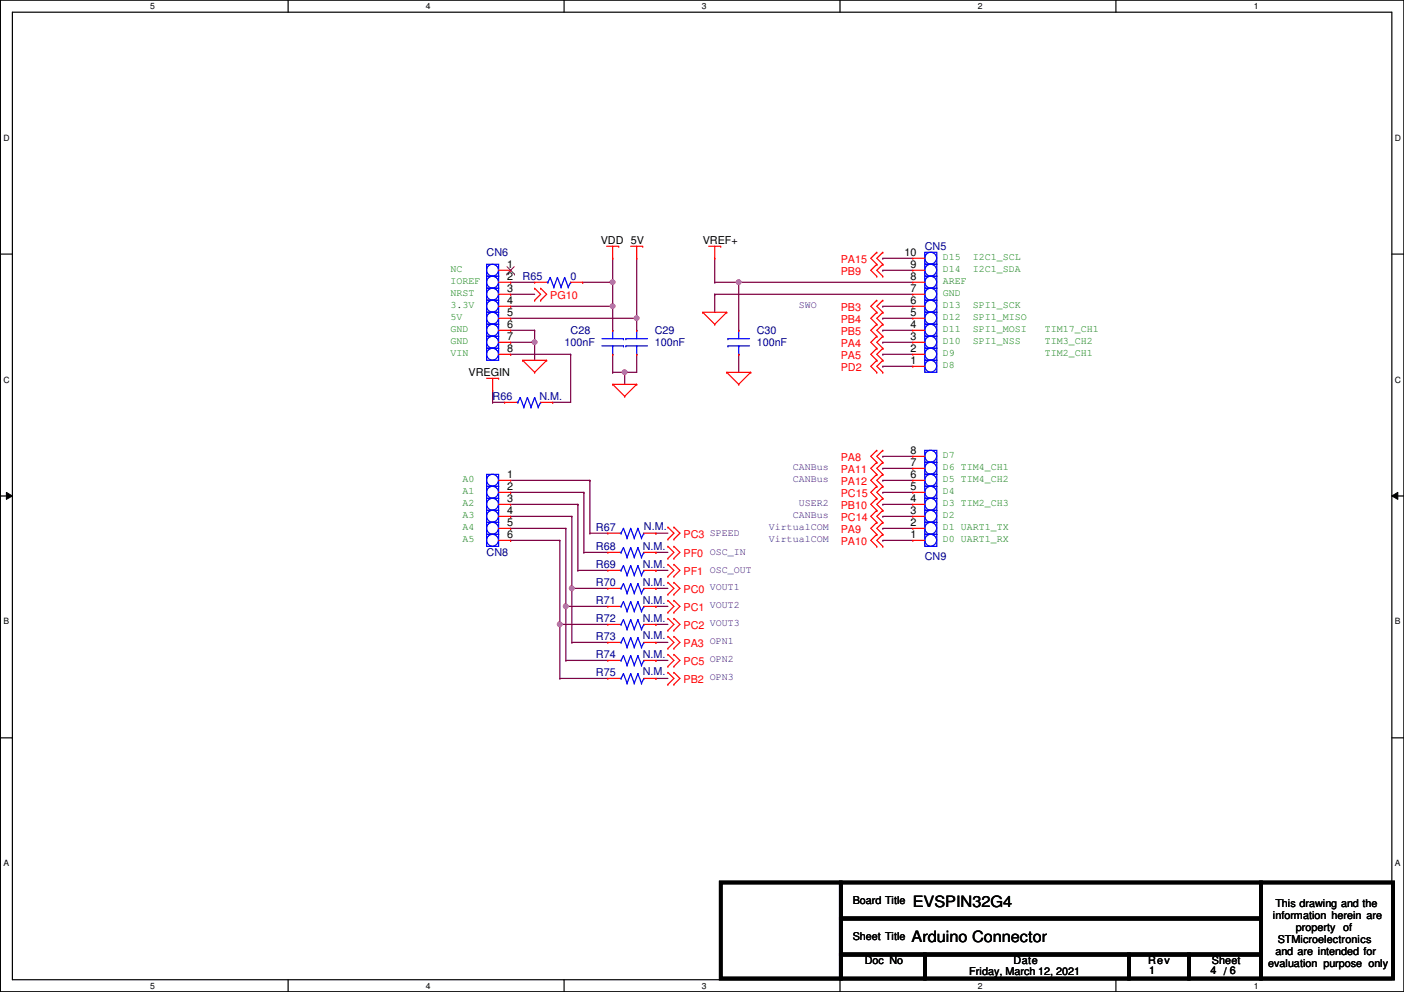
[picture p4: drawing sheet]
<svg xmlns="http://www.w3.org/2000/svg" width="297mm" height="210mm" viewBox="0 0 297 210" stroke-linecap="round" stroke-linejoin="round" font-family="sans-serif">
<path d="M.1 0h296.9v209.8h-296.9zM2.6 2.6h291.9v204.7h-291.9z" fill="none" stroke="#000" stroke-width=".25"/>
<g fill="#fff">
<path d="M31.8 .3h1v2h-1z"/>
<path d="M31.8 207.6h1v1.9h-1z"/>
</g>
<path d="M61 0v2.6M61 207.3v2.5" fill="none" stroke="#000" stroke-width=".25"/>
<g fill="#fff">
<path d="M90.1 .3h1v2h-1z"/>
<path d="M90.1 207.6h1v1.9h-1z"/>
</g>
<path d="M119.3 0v2.6M119.3 207.3v2.5" fill="none" stroke="#000" stroke-width=".25"/>
<g fill="#fff">
<path d="M148.5 .3h1v2h-1z"/>
<path d="M148.5 207.6h1v1.9h-1z"/>
</g>
<path d="M177.7 0v2.6M177.7 207.3v2.5" fill="none" stroke="#000" stroke-width=".25"/>
<g fill="#fff">
<path d="M206.9 .3h1v2h-1z"/>
<path d="M206.9 207.6h1v1.9h-1z"/>
</g>
<path d="M236.1 0v2.6M236.1 207.3v2.5" fill="none" stroke="#000" stroke-width=".25"/>
<g fill="#fff">
<path d="M265.3 .3h.9v2h-.9z"/>
<path d="M265.3 207.6h.9v1.9h-.9z"/>
<path d="M.7 28.2h1.3v1.9h-1.3z"/>
<path d="M295.1 28.2h1.3v1.9h-1.3z"/>
<path d="M.7 79.3h1.3v2h-1.3z"/>
<path d="M295.1 79.3h1.3v2h-1.3z"/>
</g>
<path d="M.1 53.8h2.5M294.5 53.8h2.5" fill="none" stroke="#000" stroke-width=".25"/>
<g fill="#fff">
<path d="M.7 130.5h1.2v2h-1.2z"/>
<path d="M295.1 130.5h1.2v2h-1.2z"/>
</g>
<path d="M.1 104.9h2.5M294.5 104.9h2.5" fill="none" stroke="#000" stroke-width=".25"/>
<path d="M1.4 104.2l1.2 .7-1.2 .8zM294.5 104.9l1.2-.7v1.5z" fill="#000"/>
<path d="M1.4 104.2l1.2 .7-1.2 .8zM294.5 104.9l1.2-.7v1.5z" fill="none" stroke="#000" stroke-width=".21"/>
<g fill="#fff">
<path d="M.7 181.7h1.2v2h-1.2z"/>
<path d="M295.1 181.7h1.2v2h-1.2z"/>
</g>
<path d="M.1 156.1h2.5M294.5 156.1h2.5" fill="none" stroke="#000" stroke-width=".25"/>
<path d="M108 59.7h.1M108 59.7h5.1M108 62.3h.1M108 64.8h.1M108 62.3h5.1M108 64.8h21.6" fill="none" stroke="#800040" stroke-width=".25"/>
<circle cx="129.6" cy="64.8" r=".49" fill="#f0f"/>
<circle cx="129.6" cy="64.8" r=".49" fill="none" stroke="#f0f" stroke-width=".25"/>
<path d="M129.6 54.7h.1M129.6 54.7v5" fill="none" stroke="#800040" stroke-width=".25"/>
<circle cx="129.6" cy="59.7" r=".49" fill="#f0f"/>
<circle cx="129.6" cy="59.7" r=".49" fill="none" stroke="#f0f" stroke-width=".25"/>
<path d="M134.7 54.7h.1M134.7 54.7v12.7h-26.7M108 67.4h.1" fill="none" stroke="#800040" stroke-width=".25"/>
<circle cx="134.7" cy="67.3" r=".49" fill="#f0f"/>
<circle cx="134.7" cy="67.3" r=".49" fill="none" stroke="#f0f" stroke-width=".25"/>
<path d="M108 69.9h.1M108 69.9h5.1M113.1 69.9h.1M113.1 69.9v2.5" fill="none" stroke="#800040" stroke-width=".25"/>
<circle cx="113.1" cy="72.4" r=".49" fill="#f0f"/>
<circle cx="113.1" cy="72.4" r=".49" fill="none" stroke="#f0f" stroke-width=".25"/>
<g fill="none" stroke="#800040" stroke-width=".25">
<path d="M123.3 59.7h.1M123.3 59.7h6.3M129.6 59.7h.1M129.6 59.7v10.2M151.2 59.7h.1M151.2 54.7h.1M151.2 59.7h5.1M151.2 54.7v5M108 72.4h.1M108 75h.1M108 72.4h5.1M108 75h12.7"/>
<path d="M113.1 72.4h.1M113.1 72.4v3.8M120.7 75h.1M120.7 75v10.1M129.6 64.8h.1M129.6 75h.1M129.6 78.8h.1M129.6 75v3.8M129.6 78.8h2.6M132.2 78.8h.1M132.2 78.8v2.5M134.7 67.4h.1"/>
<path d="M134.7 75h.1M134.7 67.4v2.5M134.7 75v3.8M151.2 62.3h.1M151.2 62.3h41.9M151.2 62.3v3.8M108 109.3h.1M108 111.8h.1M108 114.3h.1M108 109.3h13M108 111.8h11.7M108 114.3h10.4"/>
</g>
<circle cx="132.1" cy="78.8" r=".49" fill="#f0f"/>
<circle cx="132.1" cy="78.8" r=".49" fill="none" stroke="#f0f" stroke-width=".25"/>
<path d="M156.3 59.7h.1M156.3 59.7v10.2M156.3 59.7h36.8M186.8 54.7h.1M186.8 57.2h.1M186.8 54.7h6.3M186.8 57.2h6.3M132.2 78.8h.1M132.2 78.8h2.5M156.3 75h.1M156.3 75v3.8" fill="none" stroke="#800040" stroke-width=".25"/>
<circle cx="156.3" cy="59.7" r=".49" fill="#f0f"/>
<circle cx="156.3" cy="59.7" r=".49" fill="none" stroke="#f0f" stroke-width=".25"/>
<g fill="none" stroke="#800040" stroke-width=".25">
<path d="M186.8 64.8h.1M186.8 67.4h.1M186.8 69.9h.1M186.8 72.4h.1M186.8 75h.1M186.8 77.5h.1M186.8 64.8h6.3M186.8 67.4h6.3M186.8 69.9h6.3M186.8 72.4h6.3M186.8 75h6.3M186.8 77.5h6.3"/>
<path d="M104.2 85.1h.1M104.2 82.6h.1M104.2 85.1h2.6M104.2 82.6v2.5M116.9 85.1h.1M116.9 85.1h3.8M186.8 96.6h.1M186.8 99.1h.1M186.8 96.6h6.3M186.8 99.1h6.3M186.8 101.6h.1M186.8 104.2h.1"/>
<path d="M186.8 106.7h.1M186.8 109.3h.1M186.8 111.8h.1M186.8 114.3h.1M186.8 101.6h6.3M186.8 104.2h6.3M186.8 106.7h6.3M186.8 109.3h6.3M186.8 111.8h6.3M186.8 114.3h6.3M118.4 132.1h.1M118.4 132.1h10.2"/>
<path d="M119.7 139.7h.1M119.7 128.3h.1M119.7 128.3h8.9M119.7 139.7h8.9M121 124.5h.1M121 135.9h.1M121 124.5h7.6M121 135.9h7.6M121 124.5v11.4M138.8 124.5h.1M138.8 128.3h.1M138.8 132.1h.1"/>
<path d="M138.8 139.7h.1M138.8 135.9h.1M138.8 124.5h2.5M138.8 128.3h2.5M138.8 132.1h2.5M138.8 139.7h2.5M138.8 135.9h2.5M118.4 143.6h.1M118.4 143.6h10.2M138.8 143.6h.1M138.8 143.6h2.5"/>
</g>
<circle cx="121" cy="124.5" r=".49" fill="#f0f"/>
<circle cx="121" cy="124.5" r=".49" fill="none" stroke="#f0f" stroke-width=".25"/>
<path d="M119.7 128.3h.1M119.7 128.3v11.4" fill="none" stroke="#800040" stroke-width=".25"/>
<circle cx="119.7" cy="128.3" r=".49" fill="#f0f"/>
<circle cx="119.7" cy="128.3" r=".49" fill="none" stroke="#f0f" stroke-width=".25"/>
<path d="M118.4 132.1h.1M118.4 132.1v11.5" fill="none" stroke="#800040" stroke-width=".25"/>
<circle cx="118.4" cy="132.1" r=".49" fill="#f0f"/>
<circle cx="118.4" cy="132.1" r=".49" fill="none" stroke="#f0f" stroke-width=".25"/>
<g fill="none" stroke="#800040" stroke-width=".25">
<path d="M108 104.2h.1M108 101.6h16.8M108 106.7h14.3M108 104.2h15.5M118.4 114.3h.1M118.4 114.3v17.8M119.7 111.8h.1M119.7 111.8v16.5M121 109.3h.1M121 109.3v15.2M122.3 106.7h.1M122.3 106.7v14"/>
<path d="M123.5 116.9h.1M123.5 104.2h.1M123.5 116.9h5.1M123.5 104.2v12.7M124.8 101.6h.1M124.8 112.8h.1M124.8 101.6v11.2M124.8 112.8h3.8M138.8 116.9h.1M138.8 112.8h.1M138.8 116.9h2.5M138.8 112.8h2.5"/>
<path d="M122.3 120.7h.1M122.3 120.7h6.3M138.8 120.7h.1M138.8 120.7h2.5"/>
</g>
<g fill="none" stroke="#f00" stroke-width=".25">
<path d="M105.5 59.7h2.5M105.5 57.2h2.5M108 57.2h.1M108 59.7h.1M113.1 59.7h.1M113.1 59.7h2.6M120.7 59.7h2.6M123.3 59.7h.1M128.4 52.1h2.5M129.6 54.7h.1M129.6 52.1v2.6M130.9 52.1h.1"/>
<path d="M133.4 52.1h2.6M134.7 54.7h.1M134.7 52.1v2.6M136 52.1h.1M149.9 52.1h2.6M151.2 54.7h.1M151.2 52.1v2.6M152.5 52.1h.1M185.5 53.4h.1M185.5 55.9h.1M185.5 58.5h.1M185.5 53.4l-1.3 1.3 1.3 1.2"/>
<path d="M185.5 55.9l-1.3 1.3 1.3 1.3M186.8 53.4h.1M186.8 55.9h.1M186.8 58.5h.1M186.8 53.4l-1.3 1.3 1.3 1.2M186.8 55.9l-1.3 1.3 1.3 1.3M193.1 54.7h.1M193.1 59.7h.1M193.1 57.2h.1M193.1 54.7h2.6M193.1 59.7h2.6M193.1 57.2h2.6"/>
<path d="M105.5 75h2.5M105.5 72.4h2.5M105.5 69.9h2.5M105.5 67.4h2.5M105.5 64.8h2.5M105.5 62.3h2.5M108 62.3h.1M108 64.8h.1M108 67.4h.1M108 69.9h.1M108 72.4h.1M108 75h.1"/>
<path d="M110.6 76.2h.1M110.6 76.2h5.1M110.6 76.2l2.5 2.6M113.1 78.8h.1M113.1 61h.1M113.1 63.5h.1M113.1 61l1.3 1.3-1.3 1.2M114.4 61h.1M114.4 63.5h.1M114.4 61l1.3 1.3-1.3 1.2M115.7 76.2h.1M115.7 76.2l-2.6 2.6"/>
<path d="M129.6 69.9h.1M129.6 75h.1M134.7 69.9h.1M134.7 75h.1M148.7 66.1h.1M148.7 66.1h5.1M148.7 66.1l2.5 2.5M151.2 68.6h.1M153.8 66.1h.1M153.8 78.8h.1M153.8 66.1l-2.6 2.5M153.8 78.8h5"/>
<path d="M153.8 78.8l2.5 2.5M156.3 69.9h.1M156.3 75h.1M158.8 78.8h.1M158.8 78.8l-2.5 2.5M185.5 63.5h.1M185.5 66.1h.1M185.5 68.6h.1M185.5 71.2h.1M185.5 73.7h.1M185.5 76.2h.1M185.5 78.8h.1"/>
<path d="M185.5 63.5l-1.3 1.3 1.3 1.3M185.5 66.1l-1.3 1.3 1.3 1.2M185.5 68.6l-1.3 1.3 1.3 1.3M185.5 71.2l-1.3 1.2 1.3 1.3M185.5 73.7l-1.3 1.3 1.3 1.2M185.5 76.2l-1.3 1.3 1.3 1.3M186.8 63.5h.1M186.8 66.1h.1M186.8 68.6h.1M186.8 71.2h.1M186.8 73.7h.1M186.8 76.2h.1"/>
<path d="M186.8 78.8h.1M186.8 63.5l-1.3 1.3 1.3 1.3M186.8 66.1l-1.3 1.3 1.3 1.2M186.8 68.6l-1.3 1.3 1.3 1.3M186.8 71.2l-1.3 1.2 1.3 1.3M186.8 73.7l-1.3 1.3 1.3 1.2M186.8 76.2l-1.3 1.3 1.3 1.3M193.1 77.5h.1M193.1 75h.1M193.1 72.4h.1M193.1 69.9h.1M193.1 67.4h.1"/>
<path d="M193.1 64.8h.1M193.1 62.3h.1M193.1 77.5h2.6M193.1 75h2.6M193.1 72.4h2.6M193.1 69.9h2.6M193.1 67.4h2.6M193.1 64.8h2.6M193.1 62.3h2.6M103 80.1h2.5M104.2 82.6h.1M104.2 80.1v2.5"/>
<path d="M105.5 80.1h.1M106.8 85.1h.1M106.8 85.1h2.5M114.4 85.1h2.5M116.9 85.1h.1M129.6 81.3h.1M129.6 81.3h5.1M129.6 81.3l2.6 2.6M132.2 83.9h.1M134.7 81.3h.1M134.7 81.3l-2.5 2.6M156.3 81.3h.1"/>
<path d="M185.5 95.3h.1M185.5 97.8h.1M185.5 95.3l-1.3 1.3 1.3 1.2M185.5 97.8l-1.3 1.3 1.3 1.3M186.8 95.3h.1M186.8 97.8h.1M186.8 95.3l-1.3 1.3 1.3 1.2M186.8 97.8l-1.3 1.3 1.3 1.3M193.1 99.1h.1M193.1 96.6h.1M193.1 99.1h2.6M193.1 96.6h2.6"/>
<path d="M105.5 114.3h2.5M105.5 111.8h2.5M105.5 109.3h2.5M105.5 106.7h2.5M105.5 104.2h2.5M105.5 101.6h2.5M108 101.6h.1M108 104.2h.1M108 106.7h.1M108 109.3h.1M108 111.8h.1M108 114.3h.1"/>
<path d="M128.6 116.9h.1M128.6 112.8h.1M128.6 116.9h2.5M128.6 112.8h2.5M136.2 116.9h2.6M136.2 112.8h2.6M138.8 116.9h.1M138.8 112.8h.1M141.3 115.6h.1M141.3 118.2h.1M141.3 119.4h.1M141.3 111.5h.1"/>
<path d="M141.3 114.1h.1M141.3 115.6l1.3 1.3-1.3 1.3M141.3 119.4l1.3 1.3-1.3 1.3M141.3 111.5l1.3 1.3-1.3 1.3M142.6 115.6h.1M142.6 118.2h.1M142.6 119.4h.1M142.6 111.5h.1M142.6 114.1h.1M142.6 115.6l1.2 1.3-1.2 1.3M142.6 119.4l1.2 1.3-1.2 1.3M142.6 111.5l1.2 1.3-1.2 1.3"/>
<path d="M185.5 100.4h.1M185.5 102.9h.1M185.5 105.5h.1M185.5 108h.1M185.5 110.5h.1M185.5 113.1h.1M185.5 115.6h.1M185.5 100.4l-1.3 1.2 1.3 1.3M185.5 102.9l-1.3 1.3 1.3 1.3M185.5 105.5l-1.3 1.2 1.3 1.3M185.5 108l-1.3 1.3 1.3 1.2M185.5 110.5l-1.3 1.3 1.3 1.3"/>
<path d="M185.5 113.1l-1.3 1.2 1.3 1.3M186.8 100.4h.1M186.8 102.9h.1M186.8 105.5h.1M186.8 108h.1M186.8 110.5h.1M186.8 113.1h.1M186.8 115.6h.1M186.8 100.4l-1.3 1.2 1.3 1.3M186.8 102.9l-1.3 1.3 1.3 1.3M186.8 105.5l-1.3 1.2 1.3 1.3M186.8 108l-1.3 1.3 1.3 1.2"/>
<path d="M186.8 110.5l-1.3 1.3 1.3 1.3M186.8 113.1l-1.3 1.2 1.3 1.3M193.1 114.3h.1M193.1 111.8h.1M193.1 109.3h.1M193.1 106.7h.1M193.1 104.2h.1M193.1 101.6h.1M193.1 114.3h2.6M193.1 111.8h2.6M193.1 109.3h2.6M193.1 106.7h2.6"/>
<path d="M193.1 104.2h2.6M193.1 101.6h2.6M128.6 139.7h.1M128.6 128.3h.1M128.6 132.1h.1M128.6 120.7h.1M128.6 135.9h.1M128.6 124.5h.1M128.6 139.7h2.5M128.6 128.3h2.5M128.6 132.1h2.5M128.6 120.7h2.5"/>
<path d="M128.6 135.9h2.5M128.6 124.5h2.5M136.2 139.7h2.6M136.2 128.3h2.6M136.2 132.1h2.6M136.2 120.7h2.6M136.2 135.9h2.6M136.2 124.5h2.6M138.8 139.7h.1M138.8 128.3h.1M138.8 132.1h.1M138.8 120.7h.1"/>
<path d="M138.8 135.9h.1M138.8 124.5h.1M141.3 122h.1M141.3 123.2h.1M141.3 125.8h.1M141.3 127h.1M141.3 129.6h.1M141.3 130.9h.1M141.3 133.4h.1M141.3 134.7h.1M141.3 137.2h.1M141.3 138.5h.1"/>
<path d="M141.3 123.2l1.3 1.3-1.3 1.3M141.3 127l1.3 1.3-1.3 1.3M141.3 130.9l1.3 1.2-1.3 1.3M141.3 134.7l1.3 1.2-1.3 1.3M141.3 138.5l1.3 1.2-1.3 1.3M142.6 122h.1M142.6 123.2h.1M142.6 125.8h.1M142.6 127h.1M142.6 129.6h.1M142.6 130.9h.1M142.6 133.4h.1"/>
<path d="M142.6 134.7h.1M142.6 137.2h.1M142.6 138.5h.1M142.6 123.2l1.2 1.3-1.2 1.3M142.6 127l1.2 1.3-1.2 1.3M142.6 130.9l1.2 1.2-1.2 1.3M142.6 134.7l1.2 1.2-1.2 1.3M142.6 138.5l1.2 1.2-1.2 1.3M128.6 143.6h.1M128.6 143.6h2.5M136.2 143.6h2.6M138.8 143.6h.1"/>
<path d="M141.3 141h.1M141.3 142.3h.1M141.3 144.8h.1M141.3 142.3l1.3 1.3-1.3 1.2M142.6 141h.1M142.6 142.3h.1M142.6 144.8h.1M142.6 142.3l1.2 1.3-1.2 1.2"/>
</g>
<path d="M152.5 186.7h25.4v20.4h-25.4zM177.9 194.4h88.9v7.6h-88.9zM177.9 186.7h88.9v7.7h-88.9zM266.8 186.7h27.9v20.4h-27.9zM177.9 202h17.8v5.1h-17.8zM195.7 202h43.1v5.1h-43.1zM238.8 202h12.7v5.1h-12.7zM251.5 202h15.3v5.1h-15.3z" fill="none" stroke="#000" stroke-width=".76"/>
<g fill="none" stroke="#00f" stroke-width=".25">
<path d="M103 55.9h2.5v2.6h-2.5zM103 58.5h2.5v2.5h-2.5zM115.7 59.7h.2M115.9 59.7h.1M116.4 58.7h.1M116.4 58.7l-.5 1M116.4 58.7l.8 2M117.9 58.7h.1M117.9 58.7l-.7 2M117.9 58.7l.8 2M119.5 58.7h.1M119.5 58.7l-.8 2"/>
<path d="M119.5 58.7l.7 2M120.7 59.7h.1M120.7 59.7l-.5 1M195.7 58.5h2.5v2.5h-2.5zM195.7 55.9h2.5v2.6h-2.5zM195.7 53.4h2.5v2.5h-2.5zM103 61h2.5v2.5h-2.5zM103 63.5h2.5v2.6h-2.5zM103 66.1h2.5v2.5h-2.5zM103 68.6h2.5v2.6h-2.5zM103 71.2h2.5v2.5h-2.5zM103 73.7h2.5v2.5h-2.5z"/>
<path d="M117.2 60.7h.1M118.7 60.7h.1M120.2 60.7h.1M127.3 71.7h4.6M127.3 73.2h4.6M129.6 69.9h.1M129.6 73.2h.1M129.6 69.9v1.8M129.6 73.2v1.8M131.9 71.7h.1M131.9 73.2h.1M132.4 71.7h.1"/>
<path d="M132.4 73.2h.1M132.4 71.7h4.6M132.4 73.2h4.6M134.7 69.9h.1M134.7 73.2h.1M134.7 69.9v1.8M134.7 73.2v1.8M154 71.7h.1M154 73.2h.1M154 71.7h4.6M154 73.2h4.6M156.3 69.9h.1"/>
<path d="M156.3 73.2h.1M156.3 69.9v1.8M156.3 73.2v1.8M195.7 76.2h2.5v2.6h-2.5zM195.7 71.2h2.5v2.5h-2.5zM195.7 68.6h2.5v2.6h-2.5zM195.7 73.7h2.5v2.5h-2.5zM195.7 66.1h2.5v2.5h-2.5zM195.7 63.5h2.5v2.6h-2.5zM195.7 61h2.5v2.5h-2.5zM109.3 85.1h.3M109.6 85.1h.1"/>
<path d="M110.1 84.1h.1M110.1 84.1l-.5 1M110.1 84.1l.7 2M110.8 86.1h.1M111.6 84.1h.1M111.6 84.1l-.8 2M111.6 84.1l.7 2M112.3 86.1h.1M113.1 84.1h.1M113.1 84.1l-.8 2M113.1 84.1l.8 2M113.9 86.1h.1"/>
<path d="M114.4 85.1h.1M114.4 85.1l-.5 1M195.7 97.8h2.5v2.6h-2.5zM195.7 95.3h2.5v2.5h-2.5zM103 100.4h2.5v2.5h-2.5zM103 105.5h2.5v2.5h-2.5zM103 108h2.5v2.5h-2.5zM103 102.9h2.5v2.6h-2.5zM103 110.5h2.5v2.6h-2.5zM103 113.1h2.5v2.5h-2.5zM131.1 116.9h.3M131.1 112.8h.3"/>
<path d="M131.4 116.9h.1M131.4 112.8h.1M131.9 115.9h.1M131.9 119.7h.1M131.9 111.8h.1M131.9 115.9l-.5 1M131.9 115.9l.8 2M131.9 111.8l.8 2M131.9 119.7l-.5 1M131.9 119.7l.8 2M131.9 111.8l-.5 1M132.7 117.9h.1"/>
<path d="M132.7 113.8h.1M133.4 115.9h.1M133.4 119.7h.1M133.4 111.8h.1M133.4 115.9l-.7 2M133.4 115.9l.8 2M133.4 111.8l.8 2M133.4 119.7l-.7 2M133.4 119.7l.8 2M133.4 111.8l-.7 2M134.2 117.9h.1M134.2 113.8h.1"/>
<path d="M135 115.9h.1M135 119.7h.1M135 111.8h.1M135 115.9l-.8 2M135 115.9l.7 2M135 119.7l-.8 2M135 119.7l.7 2M135 111.8l-.8 2M135 111.8l.7 2M135.7 117.9h.1M135.7 113.8h.1M136.2 116.9h.1"/>
<path d="M136.2 112.8h.1M136.2 116.9l-.5 1M136.2 112.8l-.5 1M195.7 113.1h2.5v2.5h-2.5zM195.7 108h2.5v2.5h-2.5zM195.7 105.5h2.5v2.5h-2.5zM195.7 110.5h2.5v2.6h-2.5zM195.7 102.9h2.5v2.6h-2.5zM195.7 100.4h2.5v2.5h-2.5zM131.1 139.7h.3M131.1 128.3h.3M131.1 132.1h.3"/>
<path d="M131.1 120.7h.3M131.1 135.9h.3M131.1 124.5h.3M131.4 139.7h.1M131.4 128.3h.1M131.4 132.1h.1M131.4 120.7h.1M131.4 135.9h.1M131.4 124.5h.1M131.9 138.7h.1M131.9 127.3h.1M131.9 131.1h.1"/>
<path d="M131.9 134.9h.1M131.9 123.5h.1M131.9 138.7l-.5 1M131.9 138.7l.8 2.1M131.9 127.3l-.5 1M131.9 127.3l.8 2M131.9 131.1l-.5 1M131.9 131.1l.8 2M131.9 134.9l-.5 1M131.9 134.9l.8 2M131.9 123.5l-.5 1M131.9 123.5l.8 2"/>
<path d="M132.7 129.3h.1M132.7 133.1h.1M132.7 121.7h.1M132.7 136.9h.1M132.7 125.5h.1M133.4 138.7h.1M133.4 127.3h.1M133.4 131.1h.1M133.4 134.9h.1M133.4 123.5h.1M133.4 138.7l-.7 2.1M133.4 138.7l.8 2.1"/>
<path d="M133.4 127.3l-.7 2M133.4 127.3l.8 2M133.4 131.1l-.7 2M133.4 131.1l.8 2M133.4 134.9l-.7 2M133.4 134.9l.8 2M133.4 123.5l-.7 2M133.4 123.5l.8 2M134.2 129.3h.1M134.2 133.1h.1M134.2 121.7h.1M134.2 136.9h.1"/>
<path d="M134.2 125.5h.1M135 138.7h.1M135 127.3h.1M135 131.1h.1M135 134.9h.1M135 123.5h.1M135 138.7l-.8 2.1M135 138.7l.7 2.1M135 127.3l-.8 2M135 127.3l.7 2M135 131.1l-.8 2M135 131.1l.7 2"/>
<path d="M135 134.9l-.8 2M135 134.9l.7 2M135 123.5l-.8 2M135 123.5l.7 2M135.7 129.3h.1M135.7 133.1h.1M135.7 121.7h.1M135.7 136.9h.1M135.7 125.5h.1M136.2 139.7h.1M136.2 128.3h.1M136.2 132.1h.1"/>
<path d="M136.2 120.7h.1M136.2 135.9h.1M136.2 124.5h.1M136.2 139.7l-.5 1.1M136.2 128.3l-.5 1M136.2 132.1l-.5 1M136.2 120.7l-.5 1M136.2 135.9l-.5 1M136.2 124.5l-.5 1M131.1 143.6h.3M131.4 143.6h.1M131.9 142.5h.1"/>
<path d="M131.9 142.5l-.5 1.1M131.9 142.5l.8 2.1M132.7 140.8h.1M132.7 144.6h.1M133.4 142.5h.1M133.4 142.5l-.7 2.1M133.4 142.5l.8 2.1M134.2 140.8h.1M134.2 144.6h.1M135 142.5h.1M135 142.5l-.8 2.1M135 142.5l.7 2.1"/>
<path d="M135.7 140.8h.1M135.7 144.6h.1M136.2 143.6h.1M136.2 143.6l-.5 1"/>
<circle cx="104.2" cy="57.2" r="1.25"/>
<circle cx="104.2" cy="59.7" r="1.25"/>
<circle cx="196.9" cy="59.7" r="1.25"/>
<circle cx="196.9" cy="54.6" r="1.25"/>
<circle cx="196.9" cy="57.2" r="1.25"/>
<circle cx="104.2" cy="67.3" r="1.25"/>
<circle cx="104.2" cy="74.9" r="1.25"/>
<circle cx="104.2" cy="69.9" r="1.25"/>
<circle cx="104.2" cy="62.2" r="1.25"/>
<circle cx="104.2" cy="72.4" r="1.25"/>
<circle cx="104.2" cy="64.8" r="1.25"/>
<circle cx="196.9" cy="74.9" r="1.25"/>
<circle cx="196.9" cy="69.9" r="1.25"/>
<circle cx="196.9" cy="64.8" r="1.25"/>
<circle cx="196.9" cy="72.4" r="1.25"/>
<circle cx="196.9" cy="62.2" r="1.25"/>
<circle cx="196.9" cy="67.3" r="1.25"/>
<circle cx="196.9" cy="77.5" r="1.25"/>
<circle cx="196.9" cy="96.5" r="1.25"/>
<circle cx="196.9" cy="99.1" r="1.25"/>
<circle cx="104.2" cy="109.2" r="1.25"/>
<circle cx="104.2" cy="114.3" r="1.25"/>
<circle cx="104.2" cy="101.6" r="1.25"/>
<circle cx="104.2" cy="104.2" r="1.25"/>
<circle cx="104.2" cy="106.7" r="1.25"/>
<circle cx="104.2" cy="111.8" r="1.25"/>
<circle cx="196.9" cy="114.3" r="1.25"/>
<circle cx="196.9" cy="111.8" r="1.25"/>
<circle cx="196.9" cy="109.2" r="1.25"/>
<circle cx="196.9" cy="106.7" r="1.25"/>
<circle cx="196.9" cy="104.2" r="1.25"/>
<circle cx="196.9" cy="101.6" r="1.25"/>
</g>
<path d="M107.2 58h.1M107.3 56.4l1.5 1.6M108.8 56.4l-1.6 1.6M108.8 58h.1" fill="none" stroke="#804000" stroke-width=".21"/>
<circle cx="129.6" cy="64.8" r=".49" fill="#f0f"/>
<circle cx="129.6" cy="64.8" r=".49" fill="none" stroke="#f0f" stroke-width=".25"/>
<circle cx="129.6" cy="59.7" r=".49" fill="#f0f"/>
<circle cx="129.6" cy="59.7" r=".49" fill="none" stroke="#f0f" stroke-width=".25"/>
<circle cx="134.7" cy="67.3" r=".49" fill="#f0f"/>
<circle cx="134.7" cy="67.3" r=".49" fill="none" stroke="#f0f" stroke-width=".25"/>
<circle cx="113.1" cy="72.4" r=".49" fill="#f0f"/>
<circle cx="113.1" cy="72.4" r=".49" fill="none" stroke="#f0f" stroke-width=".25"/>
<circle cx="132.1" cy="78.8" r=".49" fill="#f0f"/>
<circle cx="132.1" cy="78.8" r=".49" fill="none" stroke="#f0f" stroke-width=".25"/>
<circle cx="156.3" cy="59.7" r=".49" fill="#f0f"/>
<circle cx="156.3" cy="59.7" r=".49" fill="none" stroke="#f0f" stroke-width=".25"/>
<circle cx="121" cy="124.5" r=".49" fill="#f0f"/>
<circle cx="121" cy="124.5" r=".49" fill="none" stroke="#f0f" stroke-width=".25"/>
<circle cx="119.7" cy="128.3" r=".49" fill="#f0f"/>
<circle cx="119.7" cy="128.3" r=".49" fill="none" stroke="#f0f" stroke-width=".25"/>
<circle cx="118.4" cy="132.1" r=".49" fill="#f0f"/>
<circle cx="118.4" cy="132.1" r=".49" fill="none" stroke="#f0f" stroke-width=".25"/>
<g font-size="3.3">
<text x="193.1" y="192">EVSPIN32G4</text>
<text x="192.9" y="199.3">Arduino Connector</text>
</g>
<g font-size="2.3">
<text x="127.1" y="51.6">VDD 5V</text>
<text x="148.7" y="51.6">VREF+</text>
<text x="107.3" y="56.6">1</text>
<text x="107.3" y="59.2">2</text>
<text x="191.3" y="54.1">10</text>
<text x="192.6" y="59.2">8</text>
<text x="192.6" y="56.6">9</text>
<text x="107.3" y="61.7">3</text>
<text x="107.3" y="64.3">4</text>
<text x="192.6" y="64.3">6</text>
<text x="192.6" y="61.7">7</text>
<text x="107.3" y="66.8">5</text>
<text x="107.3" y="69.3">6</text>
<text x="107.3" y="71.9">7</text>
<text x="192.6" y="71.9">3</text>
<text x="192.6" y="69.3">4</text>
<text x="192.6" y="66.8">5</text>
<text x="107.3" y="74.4">8</text>
<text x="192.6" y="77">1</text>
<text x="192.6" y="74.4">2</text>
<text x="99.1" y="79.6">VREGIN</text>
<text x="107.3" y="101.1">1</text>
<text x="192.6" y="101.1">6</text>
<text x="192.6" y="98.6">7</text>
<text x="192.6" y="96">8</text>
<text x="107.3" y="103.6">2</text>
<text x="107.3" y="106.2">3</text>
<text x="192.6" y="106.2">4</text>
<text x="192.6" y="103.6">5</text>
<text x="107.3" y="108.7">4</text>
<text x="107.3" y="111.3">5</text>
<text x="107.3" y="113.8">6</text>
<text x="192.6" y="113.8">1</text>
<text x="192.6" y="111.3">2</text>
<text x="192.6" y="108.7">3</text>
<text x="180.4" y="191.3">Board Title</text>
<text x="269.8" y="191.9">This drawing and the</text>
<text x="269.3" y="194.4">information herein are</text>
<text x="274.1" y="196.9">property</text>
<text x="284.2" y="196.9">of</text>
<text x="180.4" y="199">Sheet Title</text>
<text x="269.8" y="202">and are intended for</text>
<text x="270.3" y="199.5">STMicroelectronics</text>
<text x="183" y="204">Doc No</text>
<text x="205.1" y="206.3">Friday, March 12, 2021</text>
<text x="214.5" y="204">Date</text>
<text x="242.9" y="204">Rev</text>
<text x="243.2" y="206.1">1</text>
<text x="256.1" y="206.1">4 /// 6</text>
<text x="256.1" y="206.1">4</text>
<text x="256.4" y="204">Sheet</text>
<text x="260.2" y="206.1">6</text>
<text x="268.3" y="204.6">evaluation purpose only</text>
</g>
<g font-size="2.3" fill="#000080">
<text x="195.7" y="52.9">CN5</text>
<text x="103" y="54.2">CN6</text>
<text x="110.6" y="59.3">R65</text>
<text x="120.7" y="59.3">0</text>
<text x="120.7" y="70.7">C28</text>
<text x="138.5" y="70.7">C29</text>
<text x="160.1" y="70.7">C30</text>
<text x="119.5" y="73.2">100nF</text>
<text x="138.5" y="73.2">100nF</text>
<text x="160.1" y="73.2">100nF</text>
<text x="104.2" y="84.7">R66</text>
<text x="114.1" y="84.7">N.M.</text>
<text x="126.1" y="112.4">R67</text>
<text x="136.2" y="112.1">N.M.</text>
<text x="103" y="117.7">CN8</text>
<text x="126.1" y="116.4">R68</text>
<text x="136" y="116.4">N.M.</text>
<text x="195.7" y="118.4">CN9</text>
<text x="126.1" y="120.2">R69</text>
<text x="126.1" y="124">R70</text>
<text x="136" y="120.2">N.M.</text>
<text x="136" y="124">N.M.</text>
<text x="126.1" y="127.8">R71</text>
<text x="126.1" y="131.7">R72</text>
<text x="136" y="127.8">N.M.</text>
<text x="136" y="131.7">N.M.</text>
<text x="126.1" y="135.5">R73</text>
<text x="136" y="135.2">N.M.</text>
<text x="126.1" y="139.3">R74</text>
<text x="126.1" y="143.1">R75</text>
<text x="136" y="139.3">N.M.</text>
<text x="136" y="142.8">N.M.</text>
</g>
<g font-size="2.3" fill="#f00">
<text x="177.9" y="55.7">PA15</text>
<text x="177.9" y="58.3">PB9</text>
<text x="116.4" y="63.3">PG10</text>
<text x="177.9" y="65.9">PB3</text>
<text x="177.9" y="68.4">PB4</text>
<text x="177.9" y="71">PB5</text>
<text x="177.9" y="73.5">PA4</text>
<text x="177.9" y="76">PA5</text>
<text x="177.9" y="78.6">PD2</text>
<text x="177.9" y="97.6">PA8</text>
<text x="177.9" y="100.2">PA11</text>
<text x="177.9" y="102.7">PA12</text>
<text x="177.9" y="105.2">PC15</text>
<text x="177.9" y="107.8">PB10</text>
<text x="144.6" y="113.9">PC3 SPEED</text>
<text x="177.9" y="110.3">PC14</text>
<text x="177.9" y="112.9">PA9</text>
<text x="144.6" y="117.9">PF0 OSC_IN</text>
<text x="177.9" y="115.4">PA10</text>
<text x="144.6" y="121.8">PF1 OSC_OUT</text>
<text x="144.6" y="125.6">PC0</text>
<text x="144.6" y="129.4">PC1</text>
<text x="144.6" y="133.2">PC2</text>
<text x="144.6" y="137">PA3</text>
<text x="144.6" y="140.8">PC5</text>
<text x="144.6" y="144.6">PB2</text>
</g>
<g font-size="2.1" fill="#008000">
<text x="95.3" y="57.6">NC</text>
<text x="199.5" y="57.6">D14</text>
<text x="199.5" y="55">D15</text>
<text x="205.8" y="55">I2C1_SCL</text>
<text x="205.8" y="57.6">I2C1_SDA</text>
<text x="95.3" y="60.1">IOREF</text>
<text x="95.3" y="62.7">NRST</text>
<text x="95.3" y="65.2">3.3V</text>
<text x="199.5" y="65.2">D13</text>
<text x="199.5" y="60.1">AREF</text>
<text x="199.5" y="62.7">GND</text>
<text x="205.8" y="65.2">SPI1_SCK</text>
<text x="95.3" y="67.7">5V</text>
<text x="95.3" y="70.3">GND</text>
<text x="199.5" y="70.3">D11</text>
<text x="199.5" y="67.7">D12</text>
<text x="205.8" y="67.7">SPI1_MISO</text>
<text x="205.8" y="70.3">SPI1_MOSI</text>
<text x="221.1" y="70.3">TIM17_CH1</text>
<text x="95.3" y="72.8">GND</text>
<text x="95.3" y="75.4">VIN</text>
<text x="199.5" y="77.9">D8</text>
<text x="199.5" y="75.4">D9</text>
<text x="199.5" y="72.8">D10</text>
<text x="205.8" y="72.8">SPI1_NSS</text>
<text x="221.1" y="72.8">TIM3_CH2</text>
<text x="221.1" y="75.4">TIM2_CH1</text>
<text x="199.5" y="99.5">D6 TIM4_CH1</text>
<text x="199.5" y="96.9">D7</text>
<text x="97.9" y="102">A0</text>
<text x="97.9" y="104.6">A1</text>
<text x="97.9" y="107.1">A2</text>
<text x="199.5" y="107.1">D3 TIM2_CH3</text>
<text x="199.5" y="104.6">D4</text>
<text x="199.5" y="102">D5 TIM4_CH2</text>
<text x="97.9" y="109.6">A3</text>
<text x="97.9" y="112.2">A4</text>
<text x="199.5" y="112.2">D1 UART1_TX</text>
<text x="199.5" y="109.6">D2</text>
<text x="97.9" y="114.7">A5</text>
<text x="199.5" y="114.7">D0 UART1_RX</text>
</g>
<g font-size="2.1" fill="#400080">
<text x="169" y="65.2">SWO</text>
<text x="167.7" y="99.5">CANBus</text>
<text x="167.7" y="102">CANBus</text>
<text x="169" y="107.1">USER2</text>
<text x="162.6" y="112.2">VirtualCOM</text>
<text x="167.7" y="109.6">CANBus</text>
<text x="162.6" y="114.7">VirtualCOM</text>
<text x="150.2" y="124.9">VOUT1</text>
<text x="150.2" y="128.7">VOUT2</text>
<text x="150.2" y="132.5">VOUT3</text>
<text x="150.2" y="136.3">OPN1</text>
<text x="150.2" y="140.1">OPN2</text>
<text x="150.2" y="143.9">OPN3</text>
</g>
<g font-size="1.8">
<text x="31.8" y="1.9">5</text>
<text x="90.1" y="1.9">4</text>
<text x="148.5" y="1.9">3</text>
<text x="206.9" y="1.9">2</text>
<text x="265.3" y="1.9">1</text>
<text x=".7" y="29.8">D</text>
<text x="295.1" y="29.8">D</text>
<text x=".7" y="80.9">C</text>
<text x="295.1" y="80.9">C</text>
<text x=".7" y="132.1">B</text>
<text x="295.1" y="132.1">B</text>
<text x=".7" y="183.3">A</text>
<text x="295.1" y="183.3">A</text>
<text x="31.8" y="209.2">5</text>
<text x="90.1" y="209.2">4</text>
<text x="148.5" y="209.2">3</text>
<text x="206.9" y="209.2">2</text>
<text x="265.3" y="209.2">1</text>
</g>
</svg>
